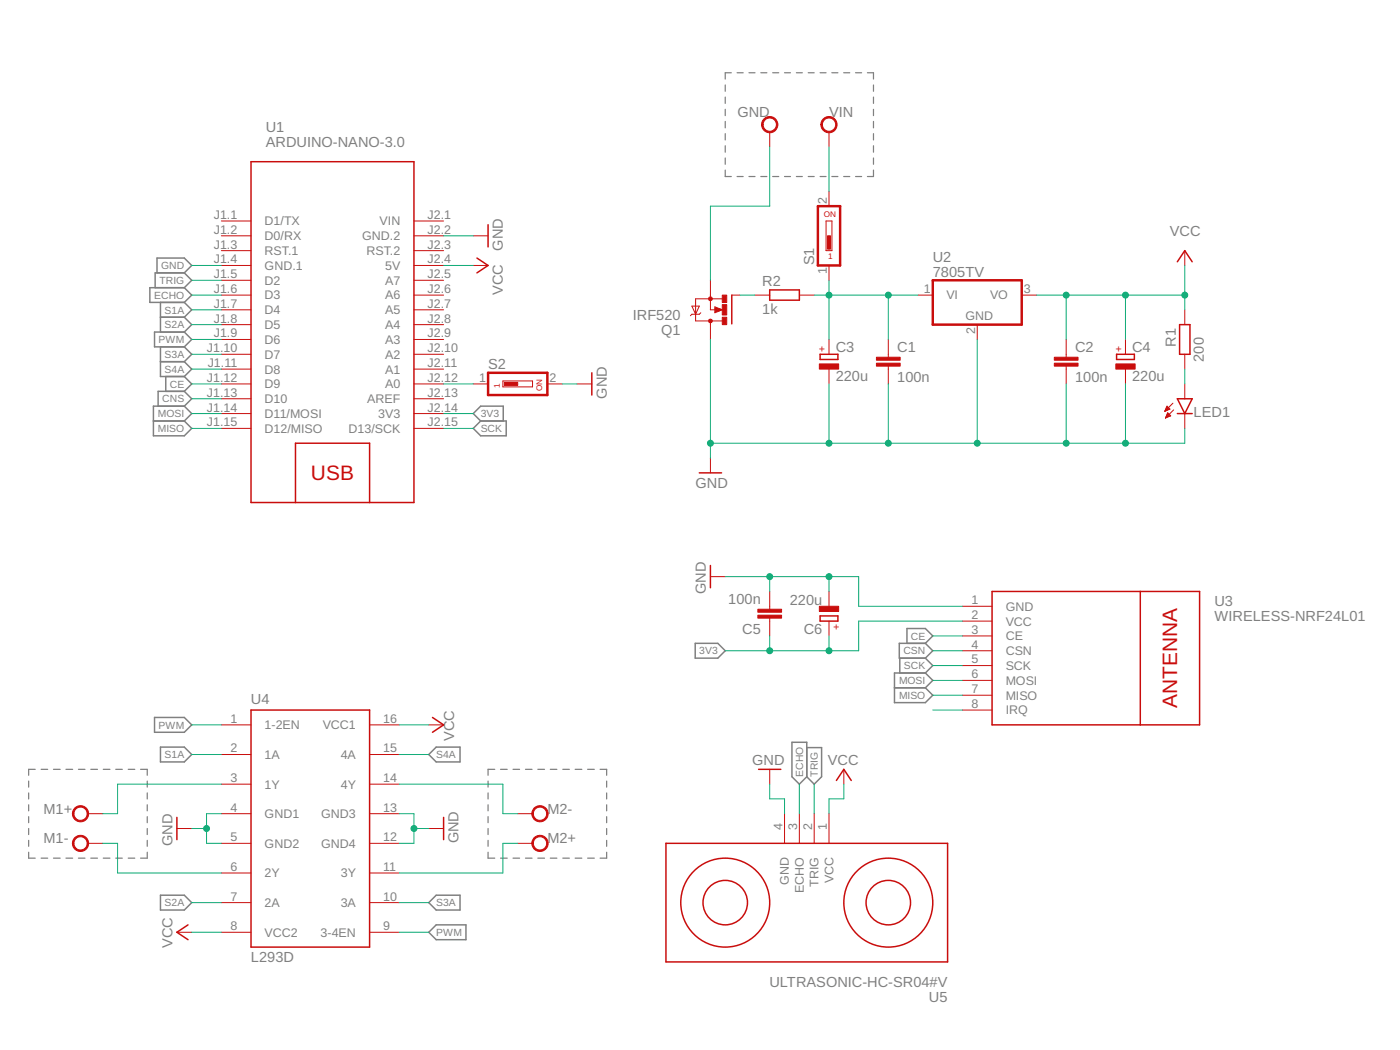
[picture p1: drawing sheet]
<svg xmlns="http://www.w3.org/2000/svg" width="240mm" height="180mm" viewBox="0 0 240 180" stroke-linecap="round" stroke-linejoin="round" font-family="sans-serif">
<g fill="none" stroke="#808080" stroke-width=".21">
<path d="M124.3 14.6v1M124.3 16.6v1.1M124.3 18.7v1.1M125.3 12.5h-1v1M126.3 12.5h1M128.3 12.5h1.1M130.4 12.5h1M132.4 12.5h1M134.4 12.5h1M136.5 12.5h1M138.5 12.5h1M140.5 12.5h1"/>
<path d="M142.5 12.5h1.1M144.6 12.5h1M146.6 12.5h1M148.6 12.5h1.1v1M149.7 14.6v1M149.7 16.6v1.1M149.7 18.7v1.1M124.3 20.8v1.1M124.3 22.9v1.1M124.3 25v1.1M124.3 27.1v1.1M124.3 29.1v1.1h1"/>
<path d="M126.3 30.2h1M128.3 30.2h1.1M130.4 30.2h1M132.4 30.2h1M134.4 30.2h1M136.5 30.2h1M138.5 30.2h1M140.5 30.2h1M142.5 30.2h1.1M144.6 30.2h1M146.6 30.2h1M149.7 20.8v1.1"/>
<path d="M149.7 22.9v1.1M149.7 25v1.1M149.7 27.1v1.1M149.7 29.1v1.1h-1.1M4.9 133.8v1.1M4.9 135.9v1M4.9 137.9v1M4.9 139.9v1.1M6 131.8h-1.1v1M7 131.8h1.2M9.2 131.8h1.1M11.3 131.8h1.1"/>
<path d="M13.4 131.8h1.2M15.6 131.8h1.1M17.7 131.8h1.1M19.8 131.8h1.2M22 131.8h1.1M24.1 131.8h1.1v1M25.2 133.8v1.1M25.2 135.9v1M25.2 137.9v1M25.2 139.9v1.1M83.6 133.8v1.1M83.6 135.9v1"/>
<path d="M83.6 137.9v1M83.6 139.9v1.1M84.8 131.8h-1.2v1M85.8 131.8h1.1M87.9 131.8h1.1M90 131.8h1.2M92.2 131.8h1.1M94.3 131.8h1.1M96.4 131.8h1.2M98.6 131.8h1.1M100.7 131.8h1.1M102.8 131.8h1.1v1"/>
<path d="M103.9 133.8v1.1M103.9 135.9v1M103.9 137.9v1M103.9 139.9v1.1M4.9 142v1M4.9 144v1M4.9 146v1h1.1M7 147h1.2M9.2 147h1.1M11.3 147h1.1M13.4 147h1.2M15.6 147h1.1"/>
<path d="M17.7 147h1.1M19.8 147h1.2M22 147h1.1M25.2 142v1M25.2 144v1M25.2 146v1h-1.1M83.6 146v1h1.2M83.6 142v1M83.6 144v1M85.8 147h1.1M87.9 147h1.1M90 147h1.2"/>
<path d="M92.2 147h1.1M94.3 147h1.1M96.4 147h1.2M98.6 147h1.1M100.7 147h1.1M103.9 146v1h-1.1M103.9 142v1M103.9 144v1"/>
</g>
<g fill="none" stroke="#808080" stroke-width=".25">
<path d="M26.9 46.8v-2.6h4.7l1.3 1.3-1.3 1.3M27.5 54.4h4.1M27.5 51.8v5.1M27.5 59.4v5.1h4.1M31.6 46.8h-5v2.5M31.6 56.9l1.3 1.3-1.3 1.2M31.6 56.9h-5.1v2.5h5.1M31.6 51.8l1.3 1.3-1.3 1.3M31.6 49.3h-5.9v2.5h5.9M31.6 54.4l1.3 1.2-1.3 1.3M31.6 59.4l1.3 1.3-1.3 1.3M31.6 46.8l1.3 1.2-1.3 1.3"/>
<path d="M31.6 49.3l1.3 1.3-1.3 1.2M26.3 72.1h5.3M27.5 62h4.1M28.4 64.5v2.6M31.6 62l1.3 1.2-1.3 1.3M31.6 64.5l1.3 1.3-1.3 1.3M31.6 67.1h-4.5v2.5M31.6 67.1l1.3 1.2-1.3 1.3M31.6 69.6h-5.3v5.1h5.3l1.3-1.3-1.3-1.3M31.6 69.6l1.3 1.3-1.3 1.2M82.4 72.1l-1.3-1.2 1.3-1.3h3.8v2.5M82.4 72.1h4.3v2.6h-4.3l-1.3-1.3z"/>
<path d="M119.1 110.2h3.9l1.3 1.3-1.3 1.3h-3.9zM153.3 117.9h5.3M154.2 112.8v2.5M155.4 110.2v-2.5h3.2l1.2 1.3-1.2 1.2M158.6 110.2h-4.5v2.6h4.5M158.6 115.3l1.2 1.3-1.2 1.3M158.6 115.3h-5.3v5.1h5.3l1.2-1.3-1.2-1.2M158.6 112.8l1.2 1.2-1.2 1.3M158.6 110.2l1.2 1.3-1.2 1.3M26.5 122.9h5.1l1.3 1.3-1.3 1.3h-5.1zM27.5 128h4.1l1.3 1.3-1.3 1.3h-4.1zM73.5 129.3l1.2-1.3h4.1v2.6h-4.1z"/>
<path d="M135.7 127.2h2.5v5.9l-1.2 1.3-1.3-1.3zM138.2 128.1h2.6v5l-1.3 1.3-1.3-1.3M27.5 153.4h4.1l1.3 1.3-1.3 1.2h-4.1zM73.5 159.7l1.2-1.2h5.1v2.5h-5.1zM73.5 154.7l1.2-1.3h4.1v2.5h-4.1z"/>
</g>
<g fill="none" stroke="#c90d0c" stroke-width=".17">
<path d="M37.9 37.9h5.1M70.9 37.9h5.1M131.9 22.6v2.6M141.5 37.9h1.1v5h-1.1zM142 22.6v2.6M142 32.8v2.5M37.9 40.4h5.1M37.9 42.9h5.1M37.9 45.5h5.1M37.9 48h5.1M37.9 50.6h5.1M37.9 53.1h5.1"/>
<path d="M37.9 55.6h5.1M37.9 58.2h5.1M70.9 40.4h5.1M70.9 42.9h5.1M70.9 45.5h5.1M70.9 48h5.1M70.9 50.6h5.1M70.9 53.1h5.1M70.9 55.6h5.1M70.9 58.2h5.1M81.1 40.4h2.5M81.1 45.5h2.5"/>
<path d="M118.6 52.5h1.2l-.6 1.3zM120.1 53.6l-.3 .2h-1.2l-.3 .3M121.7 48v5.1h.9M121.7 55v3.2M122.5 52.6l1.3 .5-1.3 .5zM123.8 51.2h-4.6v3.8h4.5M125.4 50.6h1.4M129.3 50.6h2.6M137 50.6h2.5M142 45.5v2.5M142 58.2v2.5M152.2 58.2v3"/>
<path d="M157.3 50.6h2.5M167.4 55.6v2.6M175.1 50.6h2.5M182.7 58.2v3M192.8 58.2v2.5M203 42.9v2.6M203 53.1v2.5M37.9 60.7h5.1M37.9 63.2h5.1M37.9 65.8h5.1M37.9 68.3h5.1M37.9 70.9h5.1"/>
<path d="M37.9 73.4h5.1M70.9 60.7h5.1M70.9 63.2h5.1M70.9 65.8h5.1M70.9 68.3h5.1M70.9 70.9h5.1M70.9 73.4h5.1M81.1 65.8h2.5M86.2 65.3h5v1h-5zM93.8 65.8h2.5M98.9 65.8h2.5M121.7 78.5v2.5"/>
<path d="M142 63.2v2.6M152.2 62.7v3.1M182.7 62.7v3.1M192.8 63.2v2.6M199.6 70.4h.1M199.7 70.3h.3M199.7 70.2h.6M199.7 71.6h.1M199.7 70.1h.7M199.7 71.5h.3M199.8 69.9h.5M199.8 71.4h.5"/>
<path d="M199.9 69.8h.3M199.9 71.3h.7M199.9 69.7h.1M199.9 71.1h.6M200 69.6l.5 .5-.9 .4zM200 71h.4M200 70.9h.2M200.1 70.8h.1M200.1 70.7l.5 .5-.9 .4zM201 69.1l-1.4 1.4M201.1 70.2l-1.4 1.4M203 60.7v2.5"/>
<path d="M203 65.8v2.5M203 70.9v2.5M121.7 98.8h2.6M131.9 101.3v3.1M131.9 105.9v3.1M142 101.3v2.6M142 106.4v2.6M164.9 103.9h5.1M164.9 106.4h5.1M164.9 109h5.1M164.9 111.5h5.1M164.9 114h5.1"/>
<path d="M164.9 116.6h5.1M164.9 119.1h5.1M15.1 139.4h2.5M37.9 124.2h5.1M37.9 129.3h5.1M37.9 134.4h5.1M37.9 139.4h5.1M63.3 124.2h5.1M63.3 129.3h5.1M63.3 134.4h5.1M63.3 139.4h5.1M73.5 124.2h2.5"/>
<path d="M88.7 139.4h2.5M131.9 131.8v2.6M134.4 139.4v5.1M137 139.4v5.1M139.5 139.4v5.1M142 139.4v5.1M144.6 131.8v2.6M164.9 121.7h5.1M15.1 144.5h2.5M30.3 159.7h2.6M30.3 142h2.6M37.9 144.5h5.1"/>
<path d="M37.9 149.6h5.1M37.9 154.7h5.1M37.9 159.7h5.1M63.3 144.5h5.1M63.3 149.6h5.1M63.3 154.7h5.1M63.3 159.7h5.1M73.5 142h2.5M88.7 144.5h2.5"/>
</g>
<g fill="none" stroke="#c90d0c" stroke-width=".25">
<path d="M43 27.7h27.9v58.4h-27.9zM83.6 38.5v3.8M81.7 44.2l1.9 1.3-1.9 1.3M125.4 50.6v4.9M131.9 49.7h5.1v1.7h-5.1zM201.7 44.9l1.3-2 1.3 2M202.1 55.6h1.8v5.1h-1.8zM101.4 63.9v3.8M140.5 60.7h3.1v.9h-3.1zM191.3 60.7h3.1v.9h-3.1zM201.7 68.3h2.6l-1.3 2.6zM201.7 70.9h2.6"/>
<path d="M50.6 86.1v-10.2h12.7v10.2M119.8 81h3.8M121.7 96.9v3.8M140.5 105.5h3.1v.9h-3.1zM170 101.3h35.5v22.9h-35.5zM195.4 101.3v22.9M43 121.7h20.3v40.6h-20.3zM74.1 122.9l1.9 1.3-1.9 1.3M130 131.8h3.8M143.3 133.7l1.3-1.9 1.3 1.9M30.3 140.1v3.8M32.2 158.5l-1.9 1.2 1.9 1.3"/>
<path d="M76 140.1v3.8M114.1 144.5h48.3v20.3h-48.3z"/>
<circle cx="124.3" cy="154.7" r="7.6"/>
<circle cx="124.3" cy="154.7" r="3.8"/>
<circle cx="152.2" cy="154.7" r="7.6"/>
<circle cx="152.2" cy="154.7" r="3.8"/>
</g>
<path d="M140.1 35.3h3.9v10.2h-3.9zM159.8 48h15.3v7.6h-15.3zM83.6 63.9h10.2v3.8h-10.2z" fill="none" stroke="#c90d0c" stroke-width=".42"/>
<g fill="#c90d0c" stroke="#c90d0c" stroke-width=".17">
<path d="M150.2 62.2h4v.5h-4z"/>
<path d="M150.2 61.2h4v.5h-4z"/>
<path d="M180.7 62.2h4v.5h-4z"/>
<path d="M180.7 61.2h4v.5h-4z"/>
<path d="M140.4 62.4h3.3v.8h-3.3z"/>
<path d="M191.2 62.4h3.3v.8h-3.3z"/>
<path d="M141.8 40.4h.5v2.3h-.5z"/>
<path d="M129.9 104.4h4v.5h-4z"/>
<path d="M129.9 105.4h4v.5h-4z"/>
<path d="M140.4 103.9h3.3v.9h-3.3z"/>
<path d="M123.8 50.6h.7v1.2h-.7z"/>
<path d="M123.8 54.4h.7v1.2h-.7z"/>
<path d="M123.8 52.2h.7v1.8h-.7z"/>
<path d="M86.4 65.5h2.3v.5h-2.3z"/>
</g>
<g fill="#c90d0c" stroke="#c90d0c" stroke-width=".17">
<path d="M141 20.4a1.39 1.39 0 0 1 2.2 .2 1.39 1.39 0 0 1-.8 2.1 1.39 1.39 0 0 1-1.7-1.3h.2a1.15 1.15 0 0 1 1.6-1.1 1.15 1.15 0 0 1 .3 1.9 1.15 1.15 0 0 1-1.9-.6v-.2h-.2v-.4z" fill-rule="evenodd"/>
<path d="M130.9 20.4a1.39 1.39 0 0 1 2.2 .2 1.39 1.39 0 0 1-.8 2.1 1.39 1.39 0 0 1-1.8-1.3h.2a1.15 1.15 0 0 1 1.7-1.1 1.15 1.15 0 0 1 .2 1.9 1.15 1.15 0 0 1-1.8-.6l-.1-.2h-.2v-.4z" fill-rule="evenodd"/>
<path d="M12.8 138.5a1.4 1.4 0 0 1 2.2 .2 1.4 1.4 0 0 1-.8 2.1 1.4 1.4 0 0 1-1.8-1.4h.3a1.14 1.14 0 0 1 1.6-1 1.14 1.14 0 0 1 .2 1.9 1.14 1.14 0 0 1-1.8-.6v-.3h-.3v-.3z" fill-rule="evenodd"/>
<path d="M12.8 143.6a1.4 1.4 0 0 1 2.2 .2 1.4 1.4 0 0 1-.8 2.1 1.4 1.4 0 0 1-1.8-1.4h.3a1.14 1.14 0 0 1 1.6-1 1.14 1.14 0 0 1 .2 1.9 1.14 1.14 0 0 1-1.8-.6v-.3h-.3v-.3z" fill-rule="evenodd"/>
<path d="M91.5 143.6a1.4 1.4 0 0 1 2.2 .2 1.4 1.4 0 0 1-.8 2.1 1.4 1.4 0 0 1-1.8-1.4h.3a1.15 1.15 0 0 1 1.6-1.1 1.15 1.15 0 0 1 .3 2 1.15 1.15 0 0 1-1.9-.6v-.3h-.3l.1-.3z" fill-rule="evenodd"/>
<path d="M91.5 138.5a1.4 1.4 0 0 1 2.2 .2 1.4 1.4 0 0 1-.8 2.1 1.4 1.4 0 0 1-1.8-1.4h.3a1.15 1.15 0 0 1 1.6-1 1.15 1.15 0 0 1 .3 1.9 1.15 1.15 0 0 1-1.9-.6v-.3h-.3l.1-.3z" fill-rule="evenodd"/>
<path d="M121.5 50.9h.5l.1 .3-.1 .2h-.5z" fill-rule="evenodd"/>
<circle cx="121.7" cy="55" r=".32"/>
</g>
<path d="M122.9 53.1h-.3v-.3l.9 .3-.9 .2" fill="none" stroke="#c90d0c" stroke-width=".32"/>
<g fill="none" stroke="#0dab76" stroke-width=".17">
<path d="M131.9 25.2v10.1h-10.2v12.7M142 25.2v7.6M32.9 45.5h5M32.9 50.6h5M32.9 58.2h5M32.9 53.1h5M32.9 55.6h5M32.9 48h5M76 40.4h5.1M76 45.5h5.1M121.7 58.2v20.3M126.8 50.6h2.5"/>
<path d="M139.5 50.6h17.8M142 48v10.2M152.2 50.6v7.6M167.4 58.2v17.7M177.6 50.6h25.4M182.7 50.6v7.6M192.8 50.6v7.6M203 45.5v7.6M32.9 65.8h5M32.9 63.2h5M32.9 60.7h5M32.9 68.3h5"/>
<path d="M32.9 70.9h5M32.9 73.4h5M76 65.8h5.1M76 70.9h5.1M76 73.4h5.1M96.3 65.8h2.6M142 65.8v10.1M152.2 65.8v10.1M182.7 65.8v10.1M192.8 65.8v10.1M203 63.2v2.6M203 73.4v2.5h-81.3"/>
<path d="M124.3 98.8h22.8v5.1h17.8M131.9 98.8v2.5M142 98.8v2.5M131.9 109v2.5M142 109v2.5M159.8 109h5.1M159.8 116.6h5.1M159.8 119.1h5.1M159.8 114h5.1M159.8 111.5h5.1M164.9 106.4h-17.8v5.1h-22.8M32.9 124.2h5"/>
<path d="M32.9 129.3h5M37.9 134.4h-17.7v5h-2.6M37.9 139.4h-2.5v5.1h2.5M68.4 139.4h2.5v5.1h-2.5M68.4 134.4h17.8v5h2.5M68.4 124.2h5.1M68.4 129.3h5.1M131.9 134.4v2.5h2.5v2.5M137 134.4v5M139.5 134.4v5M144.6 134.4v2.5h-2.6v2.5M159.8 121.7h5.1"/>
<path d="M17.6 144.5h2.6v5.1h17.7M32.9 142h2.5M32.9 159.7h5M32.9 154.7h5M68.4 159.7h5.1M68.4 154.7h5.1M70.9 142h2.6M88.7 144.5h-2.5v5.1h-17.8"/>
</g>
<g fill="#0dab76" stroke="#0dab76" stroke-width=".17">
<circle cx="70.9" cy="142" r=".51"/>
<circle cx="35.4" cy="142" r=".51"/>
<circle cx="152.2" cy="75.9" r=".51"/>
<circle cx="182.7" cy="75.9" r=".51"/>
<circle cx="167.4" cy="75.9" r=".51"/>
<circle cx="192.8" cy="75.9" r=".51"/>
<circle cx="142" cy="75.9" r=".51"/>
<circle cx="121.7" cy="75.9" r=".51"/>
<circle cx="142" cy="98.8" r=".51"/>
<circle cx="131.9" cy="98.8" r=".51"/>
<circle cx="182.7" cy="50.6" r=".51"/>
<circle cx="192.8" cy="50.6" r=".51"/>
<circle cx="203" cy="50.6" r=".51"/>
<circle cx="142" cy="111.5" r=".51"/>
<circle cx="131.9" cy="111.5" r=".51"/>
<circle cx="152.2" cy="50.6" r=".51"/>
<circle cx="142" cy="50.6" r=".51"/>
</g>
<g font-size="3.6" fill="#c90d0c">
<text x="53.3" y="82.3">USB</text>
<text x="201.7" y="121.3" transform="rotate(-90 201.7 121.3)">ANTENNA</text>
</g>
<g font-size="2.5" fill="#808080">
<text x="45.5" y="22.6">U1</text>
<text x="126.3" y="20.1">GND</text>
<text x="142" y="20.1">VIN</text>
<text x="45.5" y="25.2">ARDUINO-NANO-3.0</text>
<text x="200.5" y="40.4">VCC</text>
<text x="86.2" y="42.9" transform="rotate(-90 86.2 42.9)">GND</text>
<text x="139.5" y="45.5" transform="rotate(-90 139.5 45.5)">S1</text>
<text x="159.8" y="47.4">7805TV</text>
<text x="159.8" y="44.8">U2</text>
<text x="86.2" y="50.6" transform="rotate(-90 86.2 50.6)">VCC</text>
<text x="130.6" y="53.9">1k</text>
<text x="130.6" y="49.1">R2</text>
<text x="108.4" y="54.9">IRF520</text>
<text x="113.3" y="57.4">Q1</text>
<text x="201.5" y="59.4" transform="rotate(-90 201.5 59.4)">R1</text>
<text x="83.6" y="63.3">S2</text>
<text x="143.2" y="65.3">220u</text>
<text x="143.2" y="60.2">C3</text>
<text x="153.7" y="65.4">100n</text>
<text x="153.7" y="60.3">C1</text>
<text x="184.2" y="65.4">100n</text>
<text x="184.2" y="60.3">C2</text>
<text x="194" y="65.3">220u</text>
<text x="194" y="60.2">C4</text>
<text x="206.3" y="62" transform="rotate(-90 206.3 62)">200</text>
<text x="104" y="68.3" transform="rotate(-90 104 68.3)">GND</text>
<text x="204.5" y="71.4">LED1</text>
<text x="119.2" y="83.6">GND</text>
<text x="121" y="101.8" transform="rotate(-90 121 101.8)">GND</text>
<text x="124.8" y="103.5">100n</text>
<text x="135.3" y="103.6">220u</text>
<text x="208.1" y="106.4">WIRELESS-NRF24L01</text>
<text x="208.1" y="103.9">U3</text>
<text x="127.2" y="108.6">C5</text>
<text x="137.7" y="108.7">C6</text>
<text x="43" y="120.6">U4</text>
<text x="77.8" y="126.9" transform="rotate(-90 77.8 126.9)">VCC</text>
<text x="128.9" y="131.1">GND</text>
<text x="141.9" y="131.1">VCC</text>
<text x="7.4" y="139.4">M1+</text>
<text x="93.8" y="139.4">M2-</text>
<text x="7.4" y="144.5">M1-</text>
<text x="29.5" y="145" transform="rotate(-90 29.5 145)">GND</text>
<text x="78.6" y="144.5" transform="rotate(-90 78.6 144.5)">GND</text>
<text x="93.8" y="144.5">M2+</text>
<text x="29.5" y="162.5" transform="rotate(-90 29.5 162.5)">VCC</text>
<text x="43" y="164.8">L293D</text>
<text x="131.8" y="169.1">ULTRASONIC-HC-SR04#V</text>
<text x="159.2" y="171.7">U5</text>
</g>
<g font-size="2.1" fill="#808080">
<text x="141.7" y="35" transform="rotate(-90 141.7 35)">2</text>
<text x="36.6" y="37.5">J1.1</text>
<text x="36.6" y="40">J1.2</text>
<text x="45.3" y="38.6">D1/TX</text>
<text x="45.3" y="41.2">D0/RX</text>
<text x="62.1" y="41.2">GND.2</text>
<text x="65" y="38.6">VIN</text>
<text x="73.3" y="37.5">J2.1</text>
<text x="73.3" y="40">J2.2</text>
<text x="36.6" y="42.6">J1.3</text>
<text x="36.6" y="45.1">J1.4</text>
<text x="36.6" y="47.7">J1.5</text>
<text x="45.3" y="43.7">RST.1</text>
<text x="45.3" y="46.2">GND.1</text>
<text x="62.8" y="43.7">RST.2</text>
<text x="66" y="46.2">5V</text>
<text x="73.3" y="42.6">J2.3</text>
<text x="73.3" y="45.1">J2.4</text>
<text x="73.3" y="47.7">J2.5</text>
<text x="141.7" y="47" transform="rotate(-90 141.7 47)">1</text>
<text x="36.6" y="50.2">J1.6</text>
<text x="36.6" y="52.7">J1.7</text>
<text x="45.3" y="48.8">D2</text>
<text x="45.3" y="51.3">D3</text>
<text x="45.3" y="53.9">D4</text>
<text x="66" y="48.8">A7</text>
<text x="66" y="51.3">A6</text>
<text x="66" y="53.9">A5</text>
<text x="73.3" y="50.2">J2.6</text>
<text x="73.3" y="52.7">J2.7</text>
<text x="158.3" y="50.2">1</text>
<text x="162.2" y="51.3">VI</text>
<text x="169.6" y="51.3">VO</text>
<text x="175.4" y="50.2">3</text>
<text x="36.6" y="55.3">J1.8</text>
<text x="36.6" y="57.8">J1.9</text>
<text x="45.3" y="56.4">D5</text>
<text x="45.3" y="58.9">D6</text>
<text x="66" y="56.4">A4</text>
<text x="66" y="58.9">A3</text>
<text x="73.3" y="55.3">J2.8</text>
<text x="73.3" y="57.8">J2.9</text>
<text x="165.4" y="54.9">GND</text>
<text x="167.1" y="57.2" transform="rotate(-90 167.1 57.2)">2</text>
<text x="35.4" y="60.4">J1.10</text>
<text x="35.4" y="65.4">J1.12</text>
<text x="35.6" y="62.9">J1.11</text>
<text x="45.3" y="61.5">D7</text>
<text x="45.3" y="64">D8</text>
<text x="66" y="61.5">A2</text>
<text x="66" y="64">A1</text>
<text x="73.3" y="60.4">J2.10</text>
<text x="73.3" y="62.9">J2.11</text>
<text x="73.3" y="65.4">J2.12</text>
<text x="82.1" y="65.4">1</text>
<text x="94.2" y="65.4">2</text>
<text x="35.4" y="68">J1.13</text>
<text x="35.4" y="70.5">J1.14</text>
<text x="45.3" y="66.6">D9</text>
<text x="45.3" y="69.1">D10</text>
<text x="45.3" y="71.6">D11/MOSI</text>
<text x="62.9" y="69.1">AREF</text>
<text x="64.8" y="71.6">3V3</text>
<text x="66" y="66.6">A0</text>
<text x="73.3" y="68">J2.13</text>
<text x="73.3" y="70.5">J2.14</text>
<text x="35.4" y="73.1">J1.15</text>
<text x="45.3" y="74.2">D12/MISO</text>
<text x="59.7" y="74.2">D13/SCK</text>
<text x="73.3" y="73.1">J2.15</text>
<text x="166.5" y="103.5">1</text>
<text x="166.5" y="106.1">2</text>
<text x="172.3" y="104.6">GND</text>
<text x="172.3" y="107.2">VCC</text>
<text x="166.5" y="108.6">3</text>
<text x="166.5" y="111.1">4</text>
<text x="166.5" y="113.7">5</text>
<text x="172.3" y="109.7">CE</text>
<text x="172.3" y="112.3">CSN</text>
<text x="166.5" y="116.2">6</text>
<text x="166.5" y="118.8">7</text>
<text x="172.3" y="114.8">SCK</text>
<text x="172.3" y="117.3">MOSI</text>
<text x="172.3" y="119.9">MISO</text>
<text x="39.5" y="123.8">1</text>
<text x="45.3" y="125">1-2EN</text>
<text x="55.3" y="125">VCC1</text>
<text x="65.7" y="123.8">16</text>
<text x="166.5" y="121.3">8</text>
<text x="172.3" y="122.4">IRQ</text>
<text x="39.5" y="128.9">2</text>
<text x="45.3" y="130">1A</text>
<text x="58.4" y="130">4A</text>
<text x="65.7" y="128.9">15</text>
<text x="39.5" y="134">3</text>
<text x="45.3" y="135.1">1Y</text>
<text x="58.4" y="135.1">4Y</text>
<text x="65.7" y="134">14</text>
<text x="39.5" y="139.1">4</text>
<text x="45.3" y="140.2">GND1</text>
<text x="55" y="140.2">GND3</text>
<text x="65.7" y="139.1">13</text>
<text x="134.1" y="142.2" transform="rotate(-90 134.1 142.2)">4</text>
<text x="136.6" y="142.2" transform="rotate(-90 136.6 142.2)">3</text>
<text x="139.2" y="142.2" transform="rotate(-90 139.2 142.2)">2</text>
<text x="141.7" y="142.2" transform="rotate(-90 141.7 142.2)">1</text>
<text x="39.5" y="144.2">5</text>
<text x="39.5" y="149.2">6</text>
<text x="45.3" y="145.3">GND2</text>
<text x="55" y="145.3">GND4</text>
<text x="65.7" y="144.2">12</text>
<text x="65.7" y="149.2">11</text>
<text x="39.5" y="154.3">7</text>
<text x="45.3" y="150.4">2Y</text>
<text x="45.3" y="155.4">2A</text>
<text x="58.4" y="155.4">3A</text>
<text x="58.4" y="150.4">3Y</text>
<text x="65.7" y="154.3">10</text>
<text x="135.2" y="151.6" transform="rotate(-90 135.2 151.6)">GND</text>
<text x="137.7" y="153" transform="rotate(-90 137.7 153)">ECHO</text>
<text x="140.3" y="152" transform="rotate(-90 140.3 152)">TRIG</text>
<text x="142.8" y="151.4" transform="rotate(-90 142.8 151.4)">VCC</text>
<text x="39.5" y="159.4">8</text>
<text x="45.3" y="160.5">VCC2</text>
<text x="54.9" y="160.5">3-4EN</text>
<text x="65.7" y="159.4">9</text>
</g>
<g font-size="1.8" fill="#808080">
<text x="27.6" y="46.1">GND</text>
<text x="26.4" y="51.2">ECHO</text>
<text x="27.3" y="48.7">TRIG</text>
<text x="28.2" y="53.7">S1A</text>
<text x="27.2" y="58.8">PWM</text>
<text x="28.2" y="56.3">S2A</text>
<text x="28.2" y="63.9">S4A</text>
<text x="28.2" y="61.3">S3A</text>
<text x="27.1" y="71.5">MOSI</text>
<text x="27.8" y="69">CNS</text>
<text x="29.1" y="66.4">CE</text>
<text x="82.4" y="71.5">3V3</text>
<text x="27.1" y="74">MISO</text>
<text x="82.4" y="74">SCK</text>
<text x="119.8" y="112.1">3V3</text>
<text x="154.8" y="112.1">CSN</text>
<text x="156.1" y="109.6">CE</text>
<text x="154" y="117.2">MOSI</text>
<text x="154" y="119.8">MISO</text>
<text x="154.9" y="114.7">SCK</text>
<text x="27.2" y="124.8">PWM</text>
<text x="28.2" y="129.9">S1A</text>
<text x="74.7" y="129.9">S4A</text>
<text x="137.6" y="133.1" transform="rotate(-90 137.6 133.1)">ECHO</text>
<text x="140.1" y="133.1" transform="rotate(-90 140.1 133.1)">TRIG</text>
<text x="28.2" y="155.3">S2A</text>
<text x="74.7" y="155.3">S3A</text>
<text x="74.7" y="160.4">PWM</text>
</g>
<g font-size="1.8" fill="#c90d0c">
<text x="141.5" y="60.3" transform="rotate(-90 141.5 60.3)">+</text>
<text x="192.3" y="60.3" transform="rotate(-90 192.3 60.3)">+</text>
<text x="143.9" y="107.9" transform="rotate(-90 143.9 107.9)">+</text>
</g>
<g font-size="1.4" fill="#c90d0c">
<text x="141.2" y="37.2">ON</text>
<text x="141.9" y="44.5">1</text>
<text x="85.6" y="66.4" transform="rotate(-90 85.6 66.4)">1</text>
<text x="92.9" y="67" transform="rotate(-90 92.9 67)">ON</text>
</g>
</svg>
